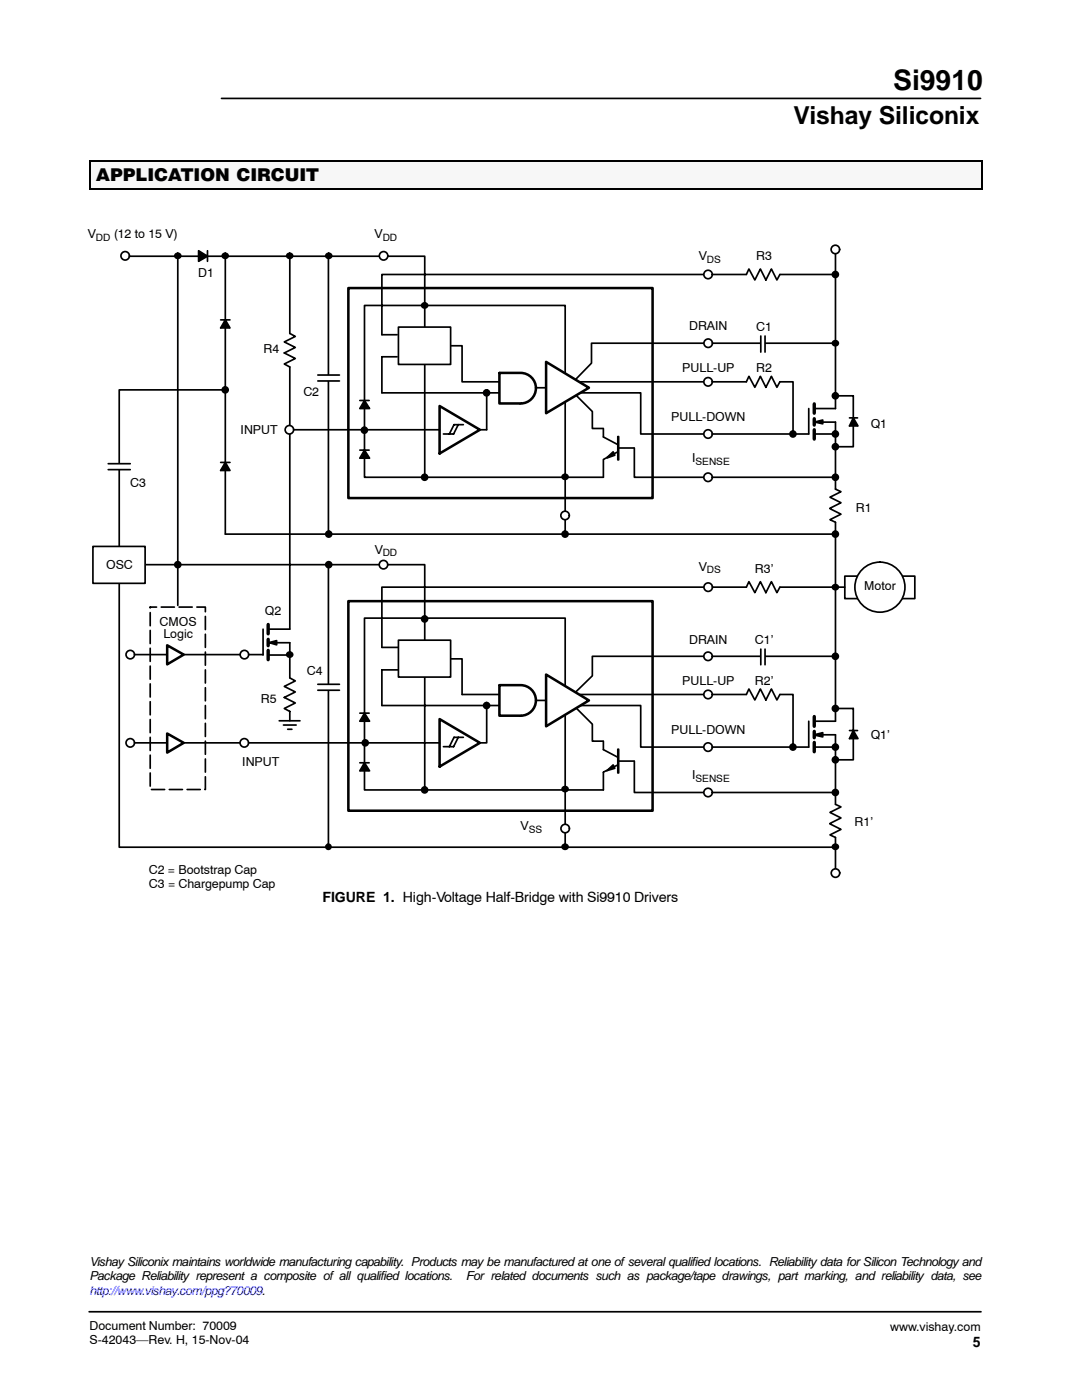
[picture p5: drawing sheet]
<svg xmlns="http://www.w3.org/2000/svg" width="216mm" height="279mm" viewBox="0 0 216 279" stroke-linecap="round" stroke-linejoin="round" font-family="sans-serif">
<path d="M44.2 19.6h151.5M17.8 261.8h177.9" fill="none" stroke="#000" stroke-width=".34"/>
<path d="M17.9 32h177.9v5.9h-177.9z" fill="#f7f7f7"/>
<path d="M17.9 32.1h178.3M17.9 37.8h178.3M18 32v5.9M196 32v5.9" fill="none" stroke="#000" stroke-width=".25"/>
<g fill="none" stroke="#000" stroke-width=".34">
<path d="M25 51.1h59.8v44.1M35.5 51.1v69.7M155.6 54.8l-.6 1.1-1.1-2.2-1.1 2.2-1.1-2.2-1.1 2.2-1.2-2.2-.5 1.1h-72.7v12h3M45 77.8h-21.2v31.3M57.8 66.5l1.1 .6-2.2 1.1 2.2 1.1-2.2 1.1 2.2 1.1-2.2 1.1 1.1 .6v52.4M79.2 71.2h-3v7.2h24.9M89.9 69h2.3v7.2h9M97.1 78.4v7.4M106.9 77.4h2.1M114.9 78.8l3.3 3.3v3.4h2.1M115.8 78.4h12v8.2h33.6M148.9 76.2l.5-1.1 1.2 2.2 1.1-2.2 1.1 2.2 1.1-2.2 1.1 2.2 .6-1.1h2.6v10.4"/>
<path d="M166.7 68.5h-48.7v4l-3.1 3.2M120.4 95.2h-47.7v-34.2h40.1v45.6M126.6 89.4v5.8h40.1M166.7 84.2v13.4l1.1 .5-2.2 1.1 2.2 1.1-2.2 1.1M20.6 112.7h64.2v44.9M23.8 116.4v52.7h142.9M45 106.6h121.7M155.6 117.2l-.6 1.1-1.1-2.2-1.1 2.2-1.1-2.2-1.1 2.2-1.2-2.2-.5 1.1h-72.7v12M165.6 101.5l2.2 1.1-2.2 1.1 1.1 .5M26.8 130.6h25.7M57.8 128.3v7M92.2 138.6h9"/>
<path d="M106.9 139.8h2.1M148.9 138.6l.5-1.1 1.2 2.2 1.1-2.2 1.1 2.2 1.1-2.2 1.1 2.2 .6-1.1h2.6v10.5M166.7 131h-48.5v3.9l-3.3 3.2M26.8 148.3h60.9M76.2 140.8h24.9M91.4 147.2l-.9 1.8h-2M92.5 147.2h-1.9l-.9 1.8M97.1 140.8v7.5h-1.3M114.9 141.2l3.3 3.3v3.4h2.1M115.8 140.8h12v8.3h33.6M120.4 157.6h-47.7v-34.2h40.1v45.7M126.6 151.9v6.3h40.1"/>
<path d="M166.7 146.6v13.9l1.1 .5-2.2 1.1 2.2 1.1-2.2 1.1M165.6 164.4l2.2 1.1-2.2 1.1 1.1 .5v7.1"/>
</g>
<path d="M69.5 57.5h60.7v41.9h-60.7zM69.5 120h60.7v41.8h-60.7zM87.7 143.5l8.1 4.8-8.1 4.7z" fill="none" stroke="#000" stroke-width=".51"/>
<path d="M30 121.2h11v36.4h-11v-36.4" fill="none" stroke="#000" stroke-width=".34" stroke-dasharray="2.6 .9" stroke-dashoffset="1.4"/>
<path d="M109 72.2l8.5 5.2-8.5 5.1z" fill="#fff"/>
<path d="M109 72.2l8.5 5.2-8.5 5.1z" fill="none" stroke="#000" stroke-width=".51"/>
<path d="M115.7 76.2h33.2M120.4 85.5v1.7l2.9 1.5M123.3 90.2l-2.9 1.5v3.5M123.4 89.4h3.1" fill="none" stroke="#000" stroke-width=".34"/>
<g fill="#000" stroke="#000" stroke-width=".34">
<path d="M121.1 91.4l1.2-1.2 .4 .6z"/>
<path d="M123.3 87.1h.1v4.7h-.1z" fill-rule="evenodd"/>
</g>
<path d="M151.8 67.1h.9v3.2h-.9z" fill-rule="evenodd" fill="#fff"/>
<path d="M155.6 54.8h11.1M166.7 50.6v30.9M151.8 67.1v3.2M152.7 67.1v3.2" fill="none" stroke="#000" stroke-width=".34"/>
<circle cx="166.7" cy="49.8" r=".85" fill="#fff"/>
<circle cx="166.7" cy="49.8" r=".85" fill="none" stroke="#000" stroke-width=".34"/>
<circle cx="141.3" cy="86.6" r=".85" fill="#fff"/>
<circle cx="141.3" cy="86.6" r=".85" fill="none" stroke="#000" stroke-width=".34"/>
<circle cx="141.3" cy="76.2" r=".85" fill="#fff"/>
<circle cx="141.3" cy="76.2" r=".85" fill="none" stroke="#000" stroke-width=".34"/>
<circle cx="141.3" cy="68.5" r=".85" fill="#fff"/>
<circle cx="141.3" cy="68.5" r=".85" fill="none" stroke="#000" stroke-width=".34"/>
<circle cx="141.3" cy="54.8" r=".85" fill="#fff"/>
<g fill="none" stroke="#000" stroke-width=".34">
<path d="M71.8 89.8h1.9M72.7 89.8l-.9 1.6M76.2 129.2h3.3M79.5 133.7h-3.3v7.1M89.9 131.5h2.3v7.1"/>
<circle cx="141.3" cy="54.8" r=".85"/>
</g>
<path d="M72.7 89.8l1 1.6h-1.8z" fill="#000" stroke="#000" stroke-width=".34"/>
<path d="M109 134.6l8.5 5.2-8.5 5.1z" fill="#fff"/>
<path d="M109 134.6l8.5 5.2-8.5 5.1z" fill="none" stroke="#000" stroke-width=".51"/>
<path d="M115.7 138.6h33.2M120.4 147.9v1.7l2.9 1.5M120.4 154.2v3.4M123.3 152.7l-2.9 1.4M123.4 151.9h3.1" fill="none" stroke="#000" stroke-width=".34"/>
<g fill="#000" stroke="#000" stroke-width=".34">
<path d="M121.1 153.8l1.2-1.1 .4 .6z"/>
<path d="M123.3 149.5h.1v4.8h-.1z" fill-rule="evenodd"/>
</g>
<path d="M151.8 129.5h.9v3.2h-.9z" fill-rule="evenodd" fill="#fff"/>
<path d="M155.6 117.2h13M151.8 129.5v3.2M152.7 129.5v3.2" fill="none" stroke="#000" stroke-width=".34"/>
<circle cx="166.7" cy="174.2" r=".85" fill="#fff"/>
<circle cx="166.7" cy="174.2" r=".85" fill="none" stroke="#000" stroke-width=".34"/>
<circle cx="141.3" cy="149.1" r=".85" fill="#fff"/>
<circle cx="141.3" cy="149.1" r=".85" fill="none" stroke="#000" stroke-width=".34"/>
<circle cx="141.3" cy="138.6" r=".85" fill="#fff"/>
<circle cx="141.3" cy="138.6" r=".85" fill="none" stroke="#000" stroke-width=".34"/>
<circle cx="141.3" cy="131" r=".85" fill="#fff"/>
<circle cx="141.3" cy="131" r=".85" fill="none" stroke="#000" stroke-width=".34"/>
<circle cx="141.3" cy="117.2" r=".85" fill="#fff"/>
<circle cx="141.3" cy="117.2" r=".85" fill="none" stroke="#000" stroke-width=".34"/>
<circle cx="48.7" cy="148.3" r=".85" fill="#fff"/>
<g fill="none" stroke="#000" stroke-width=".34">
<path d="M168.6 115h4.9v4.5h-4.9zM177.6 115h4.9v4.5h-4.9zM71.8 152.2h1.9M72.7 152.2l-.9 1.6"/>
<circle cx="48.7" cy="148.3" r=".85"/>
</g>
<path d="M72.7 152.2l1 1.6h-1.8z" fill="#000" stroke="#000" stroke-width=".34"/>
<circle cx="175.6" cy="117.2" r="5" fill="#fff"/>
<g fill="none" stroke="#000" stroke-width=".34">
<path d="M65.5 51.1v55.5"/>
<circle cx="175.6" cy="117.2" r="5"/>
</g>
<path d="M63.4 74.8h4.3v1.2h-4.3z" fill-rule="evenodd" fill="#fff"/>
<path d="M39.6 50l1.8 1.1M41.4 50v2.2M63.4 74.8h4.3M63.4 76h4.3" fill="none" stroke="#000" stroke-width=".34"/>
<path d="M39.6 50.1l1.8 1-1.8 1.1z" fill="#000" stroke="#000" stroke-width=".34"/>
<circle cx="25" cy="51.1" r=".85" fill="#fff"/>
<circle cx="25" cy="51.1" r=".85" fill="none" stroke="#000" stroke-width=".34"/>
<circle cx="112.8" cy="102.9" r=".85" fill="#fff"/>
<g fill="none" stroke="#000" stroke-width=".34">
<path d="M65.5 112.7v56.4"/>
<circle cx="112.8" cy="102.9" r=".85"/>
</g>
<path d="M63.4 136.6h4.3v1.2h-4.3z" fill-rule="evenodd" fill="#fff"/>
<path d="M63.4 136.6h4.3M63.4 137.8h4.3" fill="none" stroke="#000" stroke-width=".34"/>
<circle cx="112.8" cy="165.4" r=".85" fill="#fff"/>
<g fill="none" stroke="#000" stroke-width=".34">
<path d="M58.1 85.8h29.6"/>
<circle cx="112.8" cy="165.4" r=".85"/>
</g>
<path d="M79.5 127.8h10.4v7.3h-10.4z" fill-rule="evenodd" fill="#fff"/>
<path d="M79.5 127.8h10.4v7.3h-10.4z" fill="none" stroke="#000" stroke-width=".34"/>
<circle cx="76.5" cy="51.1" r=".85" fill="#fff"/>
<g fill="none" stroke="#000" stroke-width=".34">
<path d="M55.7 143.8h4.2M56.6 144.7h2.5M57.4 145.5h.9"/>
<circle cx="76.5" cy="51.1" r=".85"/>
</g>
<path d="M33.4 146.4l3.3 1.9-3.3 1.9z" fill="#fff"/>
<path d="M33.4 146.4l3.3 1.9-3.3 1.9z" fill="none" stroke="#000" stroke-width=".51"/>
<circle cx="48.8" cy="130.6" r=".85" fill="#fff"/>
<circle cx="48.8" cy="130.6" r=".85" fill="none" stroke="#000" stroke-width=".34"/>
<circle cx="26" cy="148.3" r=".85" fill="#fff"/>
<circle cx="26" cy="148.3" r=".85" fill="none" stroke="#000" stroke-width=".34"/>
<circle cx="26" cy="130.6" r=".85" fill="#fff"/>
<circle cx="26" cy="130.6" r=".85" fill="none" stroke="#000" stroke-width=".34"/>
<path d="M33.4 128.8l3.3 1.8-3.3 2z" fill="#fff"/>
<path d="M33.4 128.8l3.3 1.8-3.3 2z" fill="none" stroke="#000" stroke-width=".51"/>
<circle cx="57.7" cy="85.8" r=".85" fill="#fff"/>
<g fill="none" stroke="#000" stroke-width=".34">
<path d="M57.8 51.1v15.4"/>
<circle cx="57.7" cy="85.8" r=".85"/>
</g>
<circle cx="76.5" cy="112.7" r=".85" fill="#fff"/>
<g fill="none" stroke="#000" stroke-width=".34">
<path d="M91.4 84.8l-.9 1.8h-2M92.5 84.8h-1.9l-.9 1.8M95.8 85.8h1.3"/>
<circle cx="76.5" cy="112.7" r=".85"/>
</g>
<path d="M87.7 81l8.1 4.8-8.1 4.7z" fill="none" stroke="#000" stroke-width=".51"/>
<circle cx="141.3" cy="95.3" r=".85" fill="#fff"/>
<g fill="none" stroke="#000" stroke-width=".34">
<path d="M166.7 104.2v39.7"/>
<circle cx="141.3" cy="95.3" r=".85"/>
</g>
<circle cx="141.3" cy="158.2" r=".85" fill="#fff"/>
<g fill="none" stroke="#000" stroke-width=".34">
<path d="M45 51.1v55.5M44 63.8h1.9M45 63.8l-1 1.6M44 92.3h1.9M45 92.3l-1 1.6"/>
<circle cx="141.3" cy="158.2" r=".85"/>
</g>
<path d="M45 63.8l.9 1.6h-1.9zM45 92.3l.9 1.6h-1.9z" fill="#000" stroke="#000" stroke-width=".34"/>
<path d="M21.6 92.5h4.4v1.2h-4.4z" fill-rule="evenodd" fill="#fff"/>
<path d="M21.6 92.5h4.4M21.6 93.7h4.4" fill="none" stroke="#000" stroke-width=".34"/>
<path d="M18.5 109.1h10.5v7.3h-10.5z" fill-rule="evenodd" fill="#fff"/>
<path d="M18.5 109.1h10.5v7.3h-10.5zM57.8 135.3l1.1 .6-2.2 1.1 2.2 1.1-2.2 1.1 2.2 1.1-2.2 1.1 1.1 .6v1.8" fill="none" stroke="#000" stroke-width=".34"/>
<path d="M99.7 74.4h4.2a3 3 0 0 1 2.9 2.1 3 3 0 0 1-1 3.4 2.98 2.98 0 0 1-1.9 .6h-4.2z" fill-rule="evenodd" fill="#fff"/>
<path d="M99.7 74.4v6.1h4.2a3.1 3.1 0 0 0 3-3 3.1 3.1 0 0 0-3-3.1h-4.2" fill="none" stroke="#000" stroke-width=".51"/>
<path d="M99.7 136.7h4.2a3 3 0 0 1 2.9 2.1 3 3 0 0 1-1 3.4 2.98 2.98 0 0 1-1.9 .6h-4.2z" fill-rule="evenodd" fill="#fff"/>
<path d="M99.7 136.7v6.1h4.2a3.1 3.1 0 0 0 3-3 3.1 3.1 0 0 0-3-3.1h-4.2" fill="none" stroke="#000" stroke-width=".51"/>
<g fill="none" stroke="#000" stroke-width=".34">
<path d="M71.8 79.9h1.9M72.7 79.9l-.9 1.6M166.7 79h3.6v10.2h-3.6M161.4 81.5v5.1M162.5 86.6h4.2M162.5 81.5h4.2M162.5 84.2h4.2M169.5 83.4h1.6M170.3 83.4l-.8 1.6M52.5 125.6v5.1M53.5 130.7h4.3M53.5 125.6h4.3"/>
<path d="M53.6 128.3h4.2M71.8 142.3h1.9M72.7 142.3l-.9 1.6M161.4 143.9v5.2M162.5 149.1h4.2M162.5 143.9h4.2M162.5 146.6h4.2M166.7 141.4h3.6v10.2h-3.6M169.5 145.8h1.6M170.3 145.8l-.8 1.6"/>
</g>
<path d="M72.7 79.9l1 1.6h-1.8zM162.5 84.2l1.7-.4v.8zM170.3 83.4l.9 1.6h-1.7zM53.6 128.3l1.6-.5v.9zM72.7 142.3l1 1.6h-1.8zM162.5 146.6l1.7-.4v.9zM170.3 145.8l.9 1.6h-1.7z" fill="#000" stroke="#000" stroke-width=".34"/>
<path d="M162.5 80.6v1.9M162.5 83.6v1.2M162.5 85.8v1.8M53.5 124.6v1.9M53.5 127.6v1.3M53.5 129.8v1.9M162.5 143v1.9M162.5 146v1.2M162.5 148.2v1.8" fill="none" stroke="#000" stroke-width=".68"/>
<path d="M79.5 65.3h10.4v7.4h-10.4z" fill-rule="evenodd" fill="#fff"/>
<path d="M79.5 65.3h10.4v7.4h-10.4z" fill="none" stroke="#000" stroke-width=".34"/>
<g fill="#000" stroke="#000" stroke-width=".34">
<circle cx="35.5" cy="51.1" r=".55"/>
<circle cx="44.9" cy="51.1" r=".55"/>
<circle cx="57.8" cy="51.1" r=".55"/>
<circle cx="65.6" cy="51.1" r=".55"/>
<circle cx="166.7" cy="54.8" r=".59"/>
<circle cx="44.9" cy="77.8" r=".59"/>
<circle cx="84.7" cy="61" r=".55"/>
<circle cx="97.1" cy="78.4" r=".59"/>
<circle cx="166.7" cy="68.5" r=".55"/>
<circle cx="166.7" cy="79" r=".59"/>
<circle cx="72.7" cy="85.9" r=".59"/>
<circle cx="84.7" cy="95.2" r=".59"/>
<circle cx="112.8" cy="95.2" r=".55"/>
<circle cx="158.2" cy="86.6" r=".59"/>
<circle cx="166.7" cy="89.2" r=".59"/>
<circle cx="166.7" cy="95.2" r=".59"/>
<circle cx="166.7" cy="86.6" r=".59"/>
<circle cx="35.5" cy="112.7" r=".59"/>
<circle cx="65.6" cy="106.6" r=".59"/>
<circle cx="65.6" cy="112.7" r=".59"/>
<circle cx="112.8" cy="106.6" r=".59"/>
<circle cx="166.7" cy="117.2" r=".55"/>
<circle cx="166.7" cy="106.6" r=".59"/>
<circle cx="57.8" cy="130.7" r=".55"/>
<circle cx="84.7" cy="123.5" r=".59"/>
<circle cx="166.7" cy="131" r=".59"/>
<circle cx="72.9" cy="148.3" r=".59"/>
<circle cx="84.7" cy="157.6" r=".59"/>
<circle cx="97.1" cy="140.8" r=".59"/>
<circle cx="112.8" cy="157.5" r=".55"/>
<circle cx="158.2" cy="149.1" r=".59"/>
<circle cx="166.7" cy="141.4" r=".59"/>
<circle cx="166.7" cy="149.1" r=".59"/>
<circle cx="166.7" cy="151.6" r=".59"/>
<circle cx="166.7" cy="158.2" r=".59"/>
<circle cx="65.5" cy="169" r=".51"/>
<circle cx="112.8" cy="169" r=".55"/>
<circle cx="166.7" cy="169" r=".55"/>
</g>
<text font-size="5.6" x="178.2" y="17.9">Si9910</text>
<text font-size="4.9" x="158.3" y="24.7">Vishay Siliconix</text>
<text font-size="3.5" x="19.2" y="36.1">APPLICATION CIRCUIT</text>
<g font-size="2.8">
<text x="64.3" y="179.9">FIGURE 1. High-Voltage Half-Bridge with Si9910 Drivers</text>
<text x="194.1" y="268.8">5</text>
</g>
<g font-size="2.5">
<text x="17.5" y="47.5">V</text>
<text x="22.7" y="47.5">(12 to 15 V)</text>
<text x="74.8" y="47.5">V</text>
<text x="139.4" y="51.9">V</text>
<text x="150.9" y="51.8">R3</text>
<text x="39.5" y="55.3">D1</text>
<text x="137.5" y="66">DRAIN</text>
<text x="52.6" y="70.5">R4</text>
<text x="150.9" y="66">C1</text>
<text x="136.1" y="74.2">PULL-UP</text>
<text x="150.9" y="74.3">R2</text>
<text x="60.5" y="79.1">C2</text>
<text x="48" y="86.7">INPUT</text>
<text x="133.9" y="84.1">PULL-DOWN</text>
<text x="173.7" y="85.5">Q1</text>
<text x="138.1" y="92.2">I</text>
<text x="26" y="97.3">C3</text>
<text x="170.8" y="102.3">R1</text>
<text x="21.2" y="113.5">OSC</text>
<text x="74.8" y="110.5">V</text>
<text x="139.4" y="113.9">V</text>
<text x="150.6" y="114.3">R3’</text>
<text x="172.5" y="117.7">Motor</text>
<text x="31.8" y="125">CMOS</text>
<text x="52.8" y="122.8">Q2</text>
<text x="32.6" y="127.4">Logic</text>
<text x="137.5" y="128.4">DRAIN</text>
<text x="150.6" y="128.4">C1’</text>
<text x="61.2" y="134.8">C4</text>
<text x="136.1" y="136.7">PULL-UP</text>
<text x="150.6" y="136.7">R2’</text>
<text x="52.1" y="140.2">R5</text>
<text x="133.9" y="146.6">PULL-DOWN</text>
<text x="173.7" y="147.4">Q1’</text>
<text x="48.3" y="152.8">INPUT</text>
<text x="138.1" y="155.5">I</text>
<text x="103.9" y="165.7">V</text>
<text x="170.5" y="164.8">R1’</text>
<text x="29.7" y="174.5">C2 = Bootstrap Cap</text>
<text x="29.7" y="177.2">C3 = Chargepump Cap</text>
<text x="17.9" y="252.6">Vishay Siliconix maintains worldwide manufacturing capability. Products may be manufactured at one of several qualified locations. Reliability data for Silicon Technology and</text>
<text x="17.9" y="255.5">Package Reliability represent a composite of all qualified locations.</text>
<text x="93" y="255.5">For related documents such as package/tape drawings, part marking, and reliability data, see</text>
<text x="17.9" y="265.4">Document Number: 70009</text>
<text x="17.9" y="268.3">S-42043—Rev. H, 15-Nov-04</text>
<text x="177.6" y="265.7">www.vishay.com</text>
</g>
<text font-size="2.5" fill="#00f" x="17.9" y="258.4">http://www.vishay.com/ppg?70009.</text>
<g font-size="2">
<text x="19.1" y="48">DD</text>
<text x="76.4" y="48">DD</text>
<text x="141.1" y="52.4">DS</text>
<text x="138.8" y="92.7">SENSE</text>
<text x="76.4" y="111">DD</text>
<text x="141.1" y="114.4">DS</text>
<text x="138.8" y="156">SENSE</text>
<text x="105.5" y="166.2">SS</text>
</g>
</svg>
